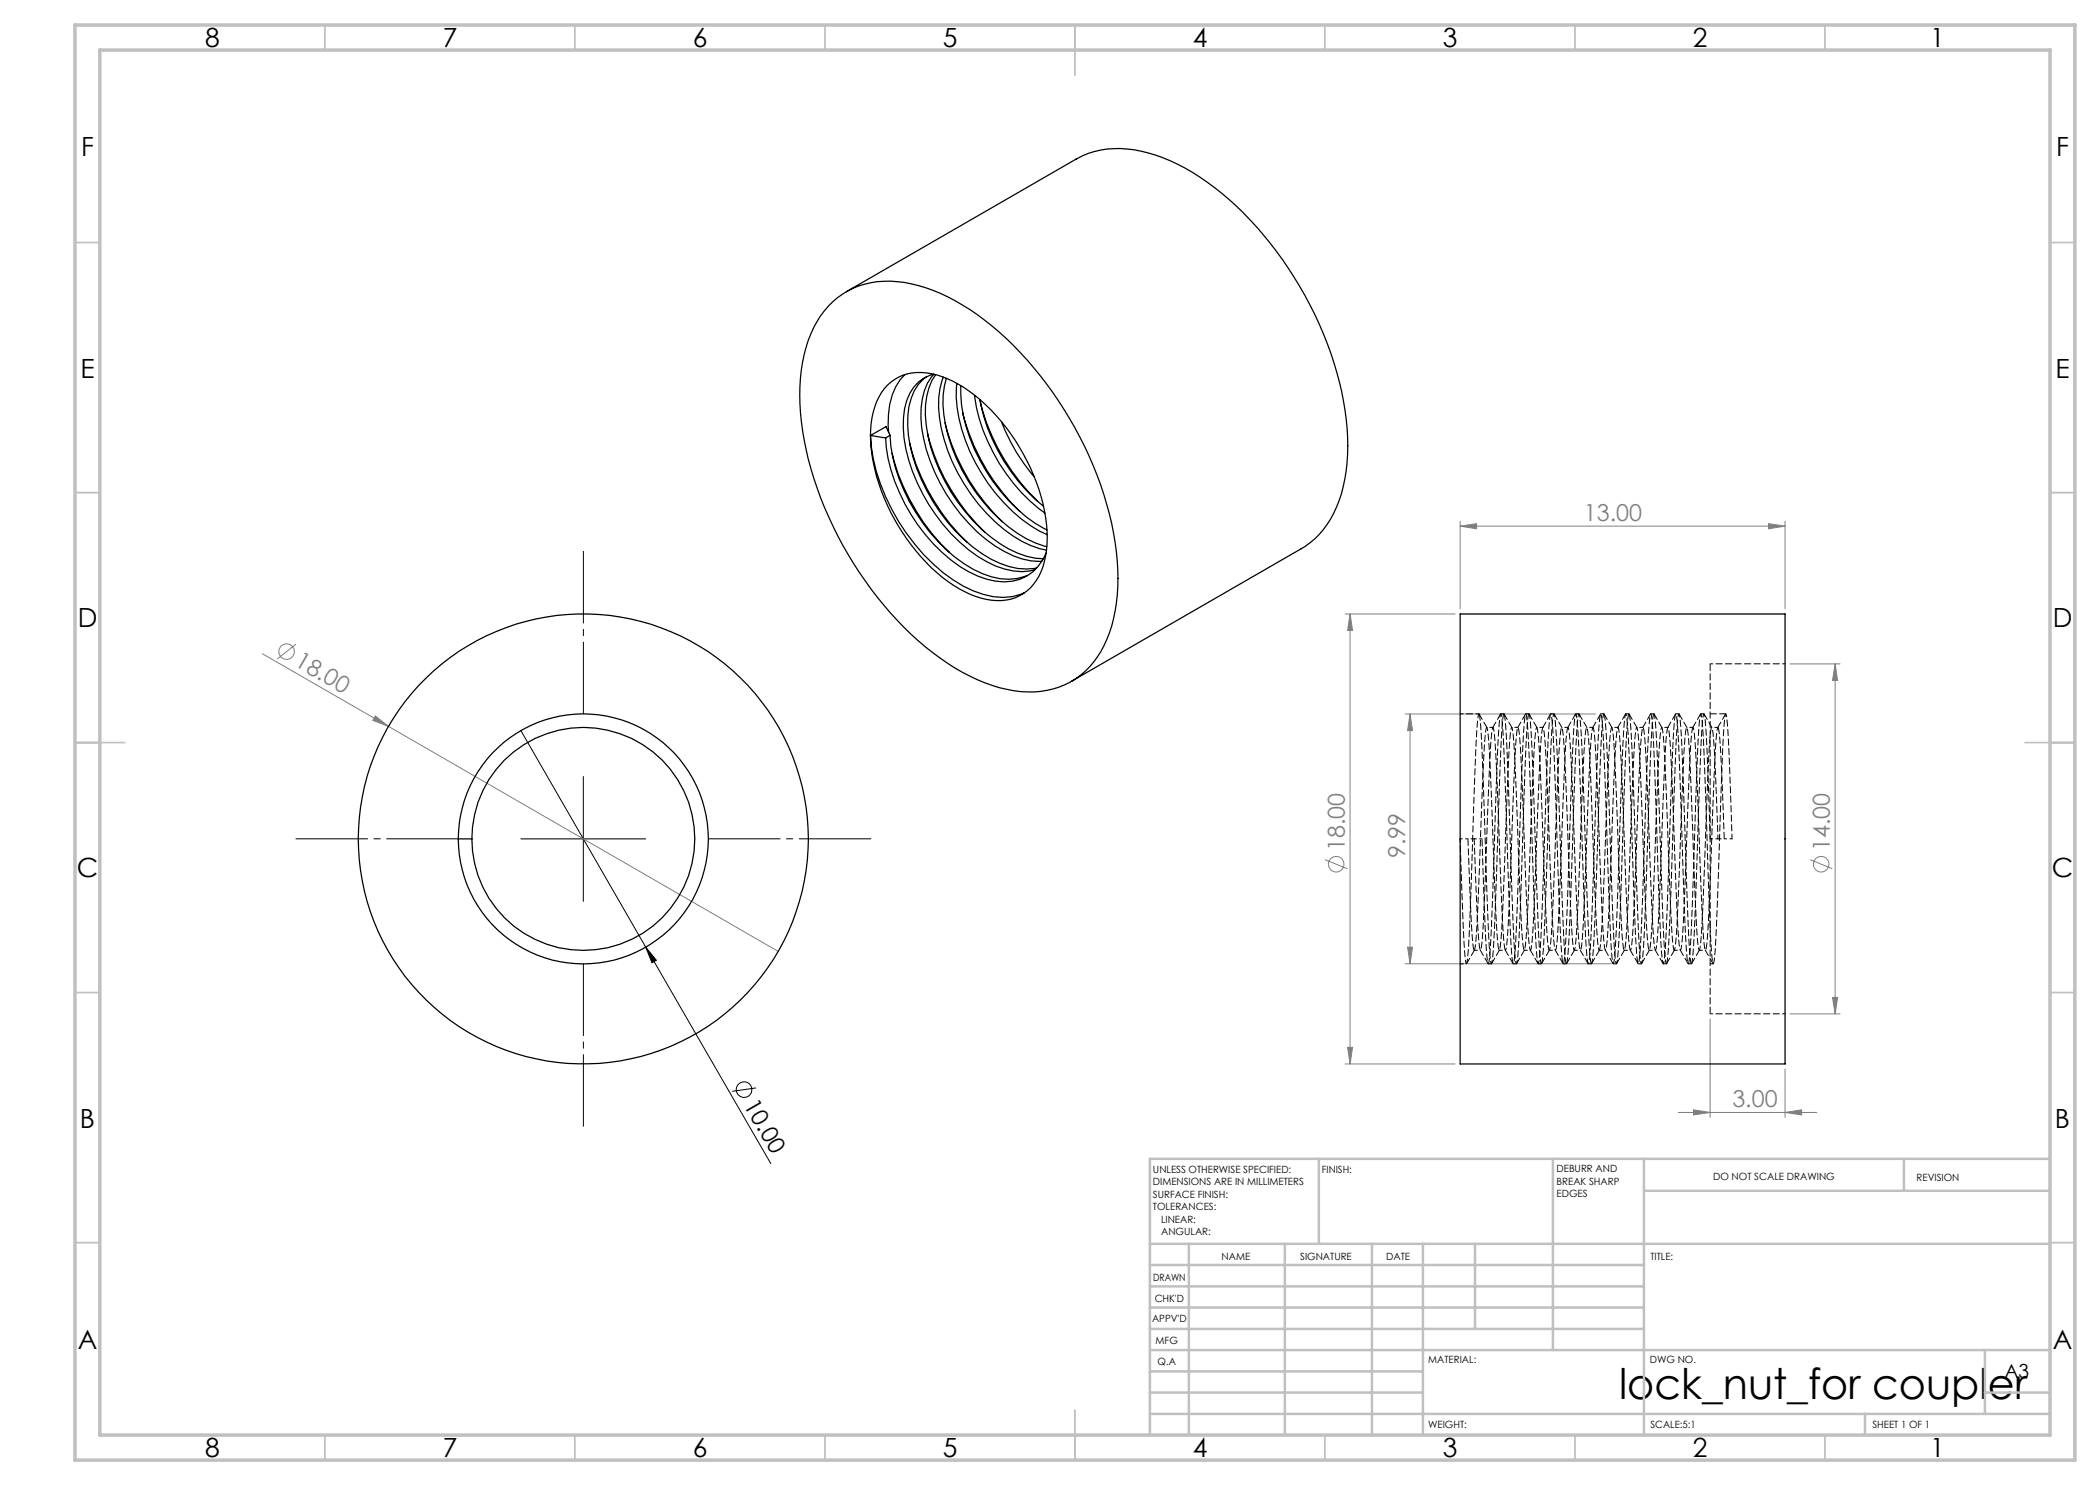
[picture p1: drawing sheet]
<svg xmlns="http://www.w3.org/2000/svg" width="420mm" height="297mm" viewBox="0 0 420 297" stroke-linecap="round" stroke-linejoin="round" font-family="sans-serif">
<g fill="none" stroke="#000" stroke-width=".2">
<path d="M104.2 146.1l25 43.3M116.7 155.3v25M104.2 167.8h25M129.2 189.4l2.1 2.6-.9 .5zM129.2 189.4l25 43.3M151.2 217.6l-4.8 .7"/>
<circle cx="148.8" cy="217.9" r="1.56"/>
</g>
<g fill="none" stroke="#808080" stroke-width=".2">
<path d="M292 105.2l3.3-.5v1.1zM292 104.2v17.6M292 105.2h65M353.7 104.7l3.3 .5-3.3 .6zM357 104.2v17.6M52.5 130.7l25.2 14.6M59.2 128.8l-3.7 3M269 122.8h22M270 122.8l.5 3.3h-1zM270 122.8v90M358 132.8h10M367 132.8l.5 3.3h-1z"/>
<path d="M367 132.8v70M75.1 143.2l2.6 2.1-3.1-1.2zM77.7 145.3l77.9 45M281 142.8h38.1M282 142.8l.5 3.3h-1zM282 142.8v50M265 171.9l4.5 1.8M362 171.9l4.5 1.8M281 192.8h41.3M281.5 189.4h1l-.5 3.4zM366.5 199.5h1l-.5 3.3zM269 212.8h22"/>
<path d="M269.5 209.5h1l-.5 3.3zM342 203.8v19.7M357 213.8v9.7M358 202.8h10M335.7 222.5h27.7M338.7 222l3.3 .5-3.3 .5zM357 222.5l3.3-.5v1z"/>
<circle cx="57.3" cy="130.3" r="1.56"/>
<circle cx="267.2" cy="172.9" r="1.55"/>
<circle cx="364.2" cy="172.8" r="1.54"/>
</g>
<path d="M116.7 142.8v-32.5M91.7 167.8h-32.5M141.7 167.8h32.5M116.7 192.8v32.5" fill="none" stroke="#000" stroke-width=".2" stroke-dasharray="15.2 1.3 1.3 1.3" stroke-dashoffset=".9"/>
<g fill="none" stroke="#c0c0c0" stroke-width=".35">
<path d="M65 5v5M115 5v5M165 5v5M215 5v10M265 5v5M315 5v5M365 5v5M15 48.5h5M410 48.5h5M15 98.5h5M410 98.5h5M15 148.5h10"/>
<path d="M405 148.5h10M15 198.5h5M410 198.5h5M15 248.5h5M410 248.5h5M65 287v5M115 287v5M165 287v5M215 282v10M265 287v5M315 287v5M365 287v5"/>
</g>
<g fill="none" stroke="#c0c0c0" stroke-width=".5">
<path d="M263.8 231.8v17M310.6 231.8v38.2M328.8 231.8v55.2M328.8 238.2h81.2M380.8 231.8v6.4M410 231.8h-180v55.2M230 248.8h180M230 257.3h98.8M230 253h98.8M237.8 248.8v38.2M257 248.8v38.2M274.4 248.8v38.2"/>
<path d="M284.6 248.8v38.2M295 248.8v17M230 265.8h98.8M230 261.5h98.8M230 278.5h54.6M230 274.3h54.6M230 270h180M397 278.5h13M397 270v12.8M230 282.8h180M373 282.8v4.2"/>
</g>
<path d="M15 5h400v287h-400zM20 10h390v277h-390z" fill="none" stroke="#c0c0c0" stroke-width=".7"/>
<path d="M129.2 189.4l2.1 2.6-.9 .5z" fill="#000"/>
<g fill="#808080">
<path d="M75.1 143.2l2.6 2.1-3.1-1.2z"/>
<path d="M353.7 104.7l3.3 .5-3.3 .6zM292 105.2l3.3-.5v1.1z"/>
<path d="M338.7 222l3.3 .5-3.3 .5zM357 222.5l3.3-.5v1z"/>
<path d="M270 122.8l.5 3.3h-1zM269.5 209.5h1l-.5 3.3zM367 132.8l.5 3.3h-1zM366.5 199.5h1l-.5 3.3zM282 142.8l.5 3.3h-1zM281.5 189.4h1l-.5 3.4z"/>
</g>
<g fill="none" stroke="#000" stroke-width=".25">
<path d="M169.3 58.3l45.9-26.5a18.2 18.2 0 0 1 14.4-1.2 43.1 43.1 0 0 1 17.7 10.6 73.9 73.9 0 0 1 21.7 40.8 36.3 36.3 0 0 1-1.7 19.3 17 17 0 0 1-7.1 8.4l-45.9 26.6M165.7 61.2a15.9 15.9 0 0 1 13.7-4.9 32.4 32.4 0 0 1 14.6 5.6 68.4 68.4 0 0 1 22 25.7 61.8 61.8 0 0 1 7.6 29.8 25.8 25.8 0 0 1-4.9 15.1 16.3 16.3 0 0 1-16 5.6 38.3 38.3 0 0 1-17.6-8.7 73.6 73.6 0 0 1-24.6-43.3 36.1 36.1 0 0 1 1.7-19.3 19.2 19.2 0 0 1 3.5-5.6zM177.5 77a9.6 9.6 0 0 1 9.9-2 28.5 28.5 0 0 1 13.9 10.5 38.4 38.4 0 0 1 8.1 22 13.9 13.9 0 0 1-3.3 10.1 9.6 9.6 0 0 1-9.9 2 27.5 27.5 0 0 1-12.9-9.3 38.9 38.9 0 0 1-9.2-23.2 14.3 14.3 0 0 1 3.4-10.1zM181 74.9a11.3 11.3 0 0 0-3.3 8v3.6M185.3 75.4a9.5 9.5 0 0 0-3.7 7.7 30.2 30.2 0 0 0 5 17.2 30.6 30.6 0 0 0 13.4 12.4 11.9 11.9 0 0 0 7.4 .9M186.8 74.9a11.8 11.8 0 0 0-2.6 8.6 35.1 35.1 0 0 0 11.2 22.9 21.9 21.9 0 0 0 10.8 5.8l2.2 .1M186.8 74.9a7.3 7.3 0 0 0-5.5 5.2 21.8 21.8 0 0 0 1.2 14.1 34.8 34.8 0 0 0 14.8 18.1 12.8 12.8 0 0 0 9.7 1.6M187.1 75a14.1 14.1 0 0 0-1.9 10 35 35 0 0 0 16.5 24.8 14.9 14.9 0 0 0 7 2M188.7 75.5a17.1 17.1 0 0 0-.5 10.1 35.5 35.5 0 0 0 16.2 22.7l1.8 .8 1.8 .6 1.3 .3M189.3 75.7a20.1 20.1 0 0 0 .4 11.6 35.3 35.3 0 0 0 15.5 20.4l1.8 .9 2.3 .7M191.4 76.7a27.9 27.9 0 0 0 3.7 15.9 34 34 0 0 0 12.8 13.6l1.5 .7M192.2 77.2a31.6 31.6 0 0 0 6.3 19 31.1 31.1 0 0 0 10.9 9.8"/>
<path d="M194.9 79.1a36 36 0 0 0 14.1 23.5M196 79.9a41 41 0 0 0 11.5 20.4M196 80a36.5 36.5 0 0 0 12.7 21.2M174.1 87.1a39.1 39.1 0 0 0 12.6 25.7 23.4 23.4 0 0 0 12 6.5 10 10 0 0 0 6.2-.8M174.1 87.1l3 .5M177.1 87.6a33.7 33.7 0 0 0 7.9 19.3 26.7 26.7 0 0 0 12.4 8.9 9.3 9.3 0 0 0 10.2-2.6l1-1.3 .6-1.3M178 87.1a33.6 33.6 0 0 0 7.9 19.3 26.7 26.7 0 0 0 12.4 9 10.6 10.6 0 0 0 7-.3M178 87.1l-.8-1.8-3.1 1.8M178 87.1l-.9 .5M178.4 90.7a40.8 40.8 0 0 0 11.5 19.8M182 88.6a40.8 40.8 0 0 0 11.4 19.8M185.5 86.6a40.8 40.8 0 0 0 11.4 19.8"/>
<path d="M189 84.6a41.6 41.6 0 0 0 11.4 19.7M192.5 82.5a41.4 41.4 0 0 0 11.5 19.8M200.3 84.4a36.6 36.6 0 0 0 6.5 10.8M292 122.8h65v90h-65zM91.7 167.8h2.7"/>
<circle cx="116.7" cy="167.8" r="25"/>
<circle cx="116.7" cy="167.8" r="22.3"/>
<circle cx="116.7" cy="167.8" r="45"/>
</g>
<path d="M342 132.8v70M343.6 145.5a40.6 40.6 0 0 1 .7 8.3l.5 14M293.6 167.8l.4 11.9a65.1 65.1 0 0 0 .8 10.4" fill="none" stroke="#000" stroke-width=".2" stroke-dasharray="1.3 .6" stroke-dashoffset="-.1"/>
<path d="M296.4 167.8l.5 15.6a50.9 50.9 0 0 0 .8 9.4 50.8 50.8 0 0 0 .7-9.4l.1-4.8a884.6 884.6 0 0 1 1.5-35.2l.2-.6a50.9 50.9 0 0 1 .7 9.3l.1 4.8a884.6 884.6 0 0 0 1.5 35.2l.2 .7a50.9 50.9 0 0 0 .7-9.4l.1-4.8a883.8 883.8 0 0 1 1.5-35.2l.2-.6a50.9 50.9 0 0 1 .7 9.3l.1 4.8a884.6 884.6 0 0 0 1.5 35.2l.2 .7a50.9 50.9 0 0 0 .7-9.4l.1-4.8a883.8 883.8 0 0 1 1.5-35.2l.2-.6a50.8 50.8 0 0 1 .7 9.3l.1 4.8a884.6 884.6 0 0 0 1.5 35.2l.2 .7a50.9 50.9 0 0 0 .7-9.4l.1-4.8a884.6 884.6 0 0 1 1.5-35.2l.2-.6a50.9 50.9 0 0 1 .7 9.3l.1 4.8a883.8 883.8 0 0 0 1.5 35.2l.2 .7a50.8 50.8 0 0 0 .7-9.4l.1-4.8a884.5 884.5 0 0 1 1.5-35.2l.2-.6a50.9 50.9 0 0 1 .7 9.3l.1 4.8a883.8 883.8 0 0 0 1.5 35.2l.2 .7a50.8 50.8 0 0 0 .7-9.4l.1-4.8a884.6 884.6 0 0 1 1.5-35.2l.2-.6a50.9 50.9 0 0 1 .7 9.3l.1 4.8a884.6 884.6 0 0 0 1.5 35.2l.2 .7a50.9 50.9 0 0 0 .7-9.4l.1-4.8a883.8 883.8 0 0 1 1.5-35.2l.2-.6a50.8 50.8 0 0 1 .7 9.3l.1 4.8a884.6 884.6 0 0 0 1.5 35.2l.2 .7a50.9 50.9 0 0 0 .7-9.4l.1-4.8a884.6 884.6 0 0 1 1.5-35.2l.2-.6a50.9 50.9 0 0 1 .7 9.3l.1 4.8a883.8 883.8 0 0 0 1.5 35.2l.2 .7a50.9 50.9 0 0 0 .7-9.4l.1-4.8a884.5 884.5 0 0 1 1.5-35.2l.2-.6a50.9 50.9 0 0 1 .7 9.3l1.1 33.3" fill="none" stroke="#000" stroke-width=".2" stroke-dasharray="1.3 .6" stroke-dashoffset="-.2"/>
<path d="M307.4 145.6a326.7 326.7 0 0 1 1.3 24.6l.3 9.5a65 65 0 0 0 .8 10.4M318.6 145.5a40.6 40.6 0 0 1 .7 8.3l.2 4.3a703.9 703.9 0 0 0 1.4 31.4l.2 .6a40.6 40.6 0 0 0 .7-8.4l.2-4.2a703.4 703.4 0 0 1 1.4-31.5l.2-.5a40.6 40.6 0 0 1 .7 8.3l.2 4.3a703.9 703.9 0 0 0 1.4 31.4l.1 .4M332.4 145.6a326.7 326.7 0 0 1 1.3 24.6l.3 9.5a65 65 0 0 0 .8 10.4M293.3 192.7a108.1 108.1 0 0 0 .9-14.1 884.5 884.5 0 0 1 1.4-35.2l.2-.6M318.3 192.7a108.1 108.1 0 0 0 .9-14.1 884.5 884.5 0 0 1 1.4-35.2l.2-.6M342 185.4l.3 4.9 .4 2.5a50.9 50.9 0 0 0 .7-9.4l.1-4.8a883.8 883.8 0 0 1 1.5-35.2l.2-.6a50.9 50.9 0 0 1 .7 9.3l.5 15.7" fill="none" stroke="#000" stroke-width=".2" stroke-dasharray="1.3 .6" stroke-dashoffset=".3"/>
<path d="M357 132.8h-15M293.6 167.8h-1.6M296.4 167.8h-1.6M342 167.8h1.6M344.8 167.8h1.6M342 202.8h15" fill="none" stroke="#000" stroke-width=".2" stroke-dasharray="1.3 .6" stroke-dashoffset=".8"/>
<path d="M295.9 142.9a410.4 410.4 0 0 1 1.2 27.6l.4 10.6a81.5 81.5 0 0 0 .8 11.7 50.9 50.9 0 0 0 .7-9.4l.2-4.8a883.8 883.8 0 0 1 1.4-35.2l.2-.6M300.9 142.9a410.4 410.4 0 0 1 1.2 27.6l.4 10.6a81.5 81.5 0 0 0 .8 11.7 50.9 50.9 0 0 0 .7-9.4l.2-4.8a883.8 883.8 0 0 1 1.4-35.2l.2-.6M320.9 142.9a410.4 410.4 0 0 1 1.2 27.6l.4 10.6a81.5 81.5 0 0 0 .8 11.7 50.9 50.9 0 0 0 .7-9.4l.2-4.8a883.8 883.8 0 0 1 1.4-35.2l.2-.6M325.9 142.9a410.4 410.4 0 0 1 1.2 27.6l.4 10.6a81.5 81.5 0 0 0 .8 11.7 50.9 50.9 0 0 0 .7-9.4l.2-4.8a883.8 883.8 0 0 1 1.4-35.2l.2-.6M294.8 167.8l.5 11.9a65.1 65.1 0 0 0 .8 10.4 40.5 40.5 0 0 0 .7-8.4l.2-4.2a703.9 703.9 0 0 1 1.4-31.5l.2-.5a40.6 40.6 0 0 1 .7 8.3l.2 4.3a702.4 702.4 0 0 0 1.4 31.4l.1 .4M308.3 192.7a108.1 108.1 0 0 0 .9-14.1 884.5 884.5 0 0 1 1.4-35.2l.2-.6a50.9 50.9 0 0 1 .7 9.3l.2 4.8a883.8 883.8 0 0 0 1.4 35.2l.2 .7M313.3 192.7a108.1 108.1 0 0 0 .9-14.1 884.5 884.5 0 0 1 1.4-35.2l.2-.6a50.9 50.9 0 0 1 .7 9.3l.2 4.8a883.8 883.8 0 0 0 1.4 35.2l.2 .7M333.3 192.7a108.1 108.1 0 0 0 .9-14.1 884.5 884.5 0 0 1 1.4-35.2l.2-.6a50.9 50.9 0 0 1 .7 9.3l.2 4.8a883.8 883.8 0 0 0 1.4 35.2l.2 .7" fill="none" stroke="#000" stroke-width=".2" stroke-dasharray="1.3 .6" stroke-dashoffset=".1"/>
<path d="M295.8 142.8h-3.8M297.4 145.6a326.7 326.7 0 0 1 1.3 24.6l.3 9.5a65 65 0 0 0 .8 10.4 40.6 40.6 0 0 0 .8-8.4l.1-4.2a703.4 703.4 0 0 1 1.5-31.5l.2-.5M302.4 145.6a326.7 326.7 0 0 1 1.3 24.6l.3 9.5a65 65 0 0 0 .8 10.4 40.6 40.6 0 0 0 .8-8.4l.1-4.2a703.4 703.4 0 0 1 1.5-31.5l.2-.5M313.6 145.5a40.6 40.6 0 0 1 .7 8.3l.2 4.3a703.9 703.9 0 0 0 1.4 31.4l.2 .6a40.6 40.6 0 0 0 .7-8.4l.2-4.2a703.4 703.4 0 0 1 1.4-31.5l.1-.5M322.4 145.6a326.7 326.7 0 0 1 1.3 24.6l.3 9.5a65 65 0 0 0 .8 10.4 40.6 40.6 0 0 0 .8-8.4l.1-4.2a703.4 703.4 0 0 1 1.5-31.5l.2-.5M327.4 145.6a326.7 326.7 0 0 1 1.3 24.6l.3 9.5a65 65 0 0 0 .8 10.4 40.6 40.6 0 0 0 .8-8.4l.1-4.2a703.4 703.4 0 0 1 1.5-31.5l.2-.5M338.6 145.5a40.6 40.6 0 0 1 .7 8.3l.2 4.3a702.4 702.4 0 0 0 1.4 31.4l.2 .6a40.6 40.6 0 0 0 .7-8.4l.2-4.2a703.4 703.4 0 0 1 1.4-31.5l.1-.5M301 190l.1 .1a40.6 40.6 0 0 0 .7-8.4l.2-4.2a703.3 703.3 0 0 1 1.4-31.5l.2-.5a40.5 40.5 0 0 1 .7 8.3l.2 4.3a703.9 703.9 0 0 0 1.4 31.4l.1 .4M309.9 190a87.5 87.5 0 0 0 .8-12.5 703.9 703.9 0 0 1 1.5-31.5l.1-.5a40.6 40.6 0 0 1 .8 8.3l.1 4.3a703.3 703.3 0 0 0 1.5 31.4l.1 .6M314.9 190a87.5 87.5 0 0 0 .8-12.5 703.9 703.9 0 0 1 1.5-31.5l.1-.5a40.6 40.6 0 0 1 .8 8.3l.1 4.3a703.3 703.3 0 0 0 1.5 31.4l.1 .6M326 190l.1 .1a40.6 40.6 0 0 0 .7-8.4l.2-4.2a703.3 703.3 0 0 1 1.4-31.5l.2-.5a40.5 40.5 0 0 1 .7 8.3l.2 4.3a703.9 703.9 0 0 0 1.4 31.4l.1 .4M334.9 190a87.5 87.5 0 0 0 .8-12.5 703.9 703.9 0 0 1 1.5-31.5l.1-.5a40.6 40.6 0 0 1 .8 8.3l.1 4.3a703.3 703.3 0 0 0 1.5 31.4l.1 .6" fill="none" stroke="#000" stroke-width=".2" stroke-dasharray="1.3 .6" stroke-dashoffset=".7"/>
<path d="M294.9 190a87.5 87.5 0 0 0 .8-12.5 703.9 703.9 0 0 1 1.5-31.5l.2-.5M306 190l.1 .1a40.6 40.6 0 0 0 .7-8.4l.2-4.2a703.3 703.3 0 0 1 1.4-31.5l.2-.5a40.5 40.5 0 0 1 .7 8.3l.2 4.3a703.9 703.9 0 0 0 1.4 31.4l.2 .6a40.6 40.6 0 0 0 .7-8.4l.2-4.2a703.9 703.9 0 0 1 1.4-31.5l.1-.5M319.9 190a87.5 87.5 0 0 0 .8-12.5 703.9 703.9 0 0 1 1.5-31.5l.2-.5M331 190l.1 .1a40.6 40.6 0 0 0 .7-8.4l.2-4.2a703.3 703.3 0 0 1 1.4-31.5l.2-.5a40.5 40.5 0 0 1 .7 8.3l.2 4.3a703.9 703.9 0 0 0 1.4 31.4l.2 .6a40.6 40.6 0 0 0 .7-8.4l.2-4.2a703.9 703.9 0 0 1 1.4-31.5l.1-.5M338.3 192.7a108.1 108.1 0 0 0 .9-14.1 884.5 884.5 0 0 1 1.4-35.2l.2-.6a50.9 50.9 0 0 1 .7 9.3l.5 15.7" fill="none" stroke="#000" stroke-width=".2" stroke-dasharray="1.3 .6" stroke-dashoffset=".2"/>
<path d="M292 167.8l.5 13.3a81.6 81.6 0 0 0 .8 11.7M339.9 190a87.5 87.5 0 0 0 .8-12.5 703.9 703.9 0 0 1 1.5-31.5l.1-.5a40.6 40.6 0 0 1 .8 8.3l.5 14" fill="none" stroke="#000" stroke-width=".2" stroke-dasharray="1.3 .6" stroke-dashoffset=".5"/>
<path d="M305.9 142.9a410.4 410.4 0 0 1 1.2 27.6l.4 10.6a81.5 81.5 0 0 0 .8 11.7M330.9 142.9a410.4 410.4 0 0 1 1.2 27.6l.4 10.6a81.5 81.5 0 0 0 .8 11.7" fill="none" stroke="#000" stroke-width=".2" stroke-dasharray="1.3 .6" stroke-dashoffset=".4"/>
<g fill="none" stroke="#000" stroke-width=".2" stroke-dasharray="1.3 .6" stroke-dashoffset=".6">
<path d="M298.6 145.5h-1.3M303.6 145.5h-1.3M308.6 145.5h-1.3M313.6 145.5h-1.3M318.6 145.5h-1.3M323.6 145.5h-1.3M328.6 145.5h-1.3M333.6 145.5h-1.3M338.6 145.5h-1.3M343.6 145.5h-1.3M294.8 167.8h-1.2M343.6 167.8h1.2"/>
<path d="M292 192.8h1.3M294.8 190.1h1.3M299.8 190.1h1.3M304.8 190.1h1.3M309.8 190.1h1.3M314.8 190.1h1.3M319.8 190.1h1.3M324.8 190.1h1.3M329.8 190.1h1.3M334.8 190.1h1.3M339.8 190.1h1.3"/>
</g>
<g fill="none" stroke="#000" stroke-width=".2" stroke-dasharray="1.3 .6">
<path d="M297.4 145.5l-1.6-2.7M300.1 142.8l-1.6 2.7M300.8 142.8h-.6M302.4 145.5l-1.6-2.7M305.1 142.8l-1.6 2.7M305.8 142.8h-.6M307.4 145.5l-1.6-2.7M310.1 142.8l-1.6 2.7M310.8 142.8h-.6M312.4 145.5l-1.6-2.7M315.1 142.8l-1.6 2.7M315.8 142.8h-.6"/>
<path d="M317.4 145.5l-1.6-2.7M320.1 142.8l-1.6 2.7M320.8 142.8h-.6M322.4 145.5l-1.6-2.7M325.1 142.8l-1.6 2.7M325.8 142.8h-.6M327.4 145.5l-1.6-2.7M330.1 142.8l-1.6 2.7M330.8 142.8h-.6M332.4 145.5l-1.6-2.7M335.1 142.8l-1.6 2.7M335.8 142.8h-.6"/>
<path d="M337.4 145.5l-1.6-2.7M340.1 142.8l-1.6 2.7M340.8 142.8h-.6M342.4 145.5l-1.6-2.7M345.1 142.8l-1.6 2.7M345.2 142.8h-3.2M293.3 192.7l1.6-2.7M296 190l1.6 2.7M297.7 192.8h.6M298.3 192.7l1.6-2.7M301 190l1.6 2.7M302.7 192.8h.6"/>
<path d="M303.3 192.7l1.6-2.7M306 190l1.6 2.7M307.7 192.8h.6M308.3 192.7l1.6-2.7M311 190l1.6 2.7M312.7 192.8h.6M313.3 192.7l1.6-2.7M316 190l1.6 2.7M317.7 192.8h.6M318.3 192.7l1.6-2.7M321 190l1.6 2.7M322.7 192.8h.6"/>
<path d="M323.3 192.7l1.6-2.7M326 190l1.6 2.7M327.7 192.8h.6M328.3 192.7l1.6-2.7M331 190l1.6 2.7M332.7 192.8h.6M333.3 192.7l1.6-2.7M336 190l1.6 2.7M337.7 192.8h.6M338.3 192.7l1.6-2.7M341 190l1.6 2.7M342 192.8h.7"/>
</g>
<text font-size="8.5" x="323.8" y="279.7">lock_nut_for coupler</text>
<g font-size="5.3">
<text x="41" y="9.5">8</text>
<text x="88.5" y="9.5">7</text>
<text x="138.5" y="9.5">6</text>
<text x="188.5" y="9.5">5</text>
<text x="238.5" y="9.5">4</text>
<text x="288.5" y="9.5">3</text>
<text x="338.5" y="9.5">2</text>
<text x="386" y="9.5">1</text>
<text x="16.2" y="31.2">F</text>
<text x="411.2" y="31.2">F</text>
<text x="16.1" y="75.5">E</text>
<text x="411.1" y="75.5">E</text>
<text x="15.5" y="125.5">D</text>
<text x="410.5" y="125.5">D</text>
<text x="15.4" y="175.5">C</text>
<text x="410.4" y="175.5">C</text>
<text x="16" y="225.5">B</text>
<text x="411" y="225.5">B</text>
<text x="15.5" y="269.7">A</text>
<text x="410.5" y="269.7">A</text>
<text x="41" y="291.5">8</text>
<text x="88.5" y="291.5">7</text>
<text x="138.5" y="291.5">6</text>
<text x="188.5" y="291.5">5</text>
<text x="238.5" y="291.5">4</text>
<text x="288.5" y="291.5">3</text>
<text x="338.5" y="291.5">2</text>
<text x="386" y="291.5">1</text>
</g>
<g font-size="4.7" fill="#808080">
<text x="316.8" y="104.2">13.00</text>
<text x="58.7" y="133.1" transform="rotate(30 58.7 133.1)">18.00</text>
<text x="269" y="170.3" transform="rotate(-90 269 170.3)">18.00</text>
<text x="281" y="171.6" transform="rotate(-90 281 171.6)">9.99</text>
<text x="366" y="170.3" transform="rotate(-90 366 170.3)">14.00</text>
<text x="346.5" y="221.5">3.00</text>
</g>
<text font-size="4.7" x="148.6" y="221" transform="rotate(60 148.6 221)">10.00</text>
<text font-size="3.9" x="400.9" y="275.5">A3</text>
<g font-size="2">
<text x="230.6" y="234.6">UNLESS OTHERWISE SPECIFIED:</text>
<text x="230.6" y="237.1">DIMENSIONS ARE IN MILLIMETERS</text>
<text x="230.6" y="239.6">SURFACE FINISH:</text>
<text x="264.4" y="234.6">FINISH:</text>
<text x="311.3" y="234.5">DEBURR AND</text>
<text x="311.3" y="237">BREAK SHARP</text>
<text x="311.3" y="239.5">EDGES</text>
<text x="342.6" y="236">DO NOT SCALE DRAWING</text>
<text x="383.3" y="236.2">REVISION</text>
<text x="230.6" y="242.1">TOLERANCES:</text>
<text x="232.2" y="244.6">LINEAR:</text>
<text x="232.2" y="247.1">ANGULAR:</text>
<text x="244.3" y="252">NAME</text>
<text x="260" y="251.9">SIGNATURE</text>
<text x="277.2" y="251.9">DATE</text>
<text x="330.1" y="251.9">TITLE:</text>
<text x="230.6" y="256.1">DRAWN</text>
<text x="230.9" y="260.3">CHK'D</text>
<text x="230.4" y="264.4">APPV'D</text>
<text x="231.1" y="268.8">MFG</text>
<text x="231.5" y="273">Q.A</text>
<text x="285.6" y="272.5">MATERIAL:</text>
<text x="330" y="272.5">DWG NO.</text>
<text x="285.6" y="285.5">WEIGHT:</text>
<text x="330.1" y="285.6">SCALE:5:1</text>
<text x="374.5" y="285.6">SHEET 1 OF 1</text>
</g>
</svg>
